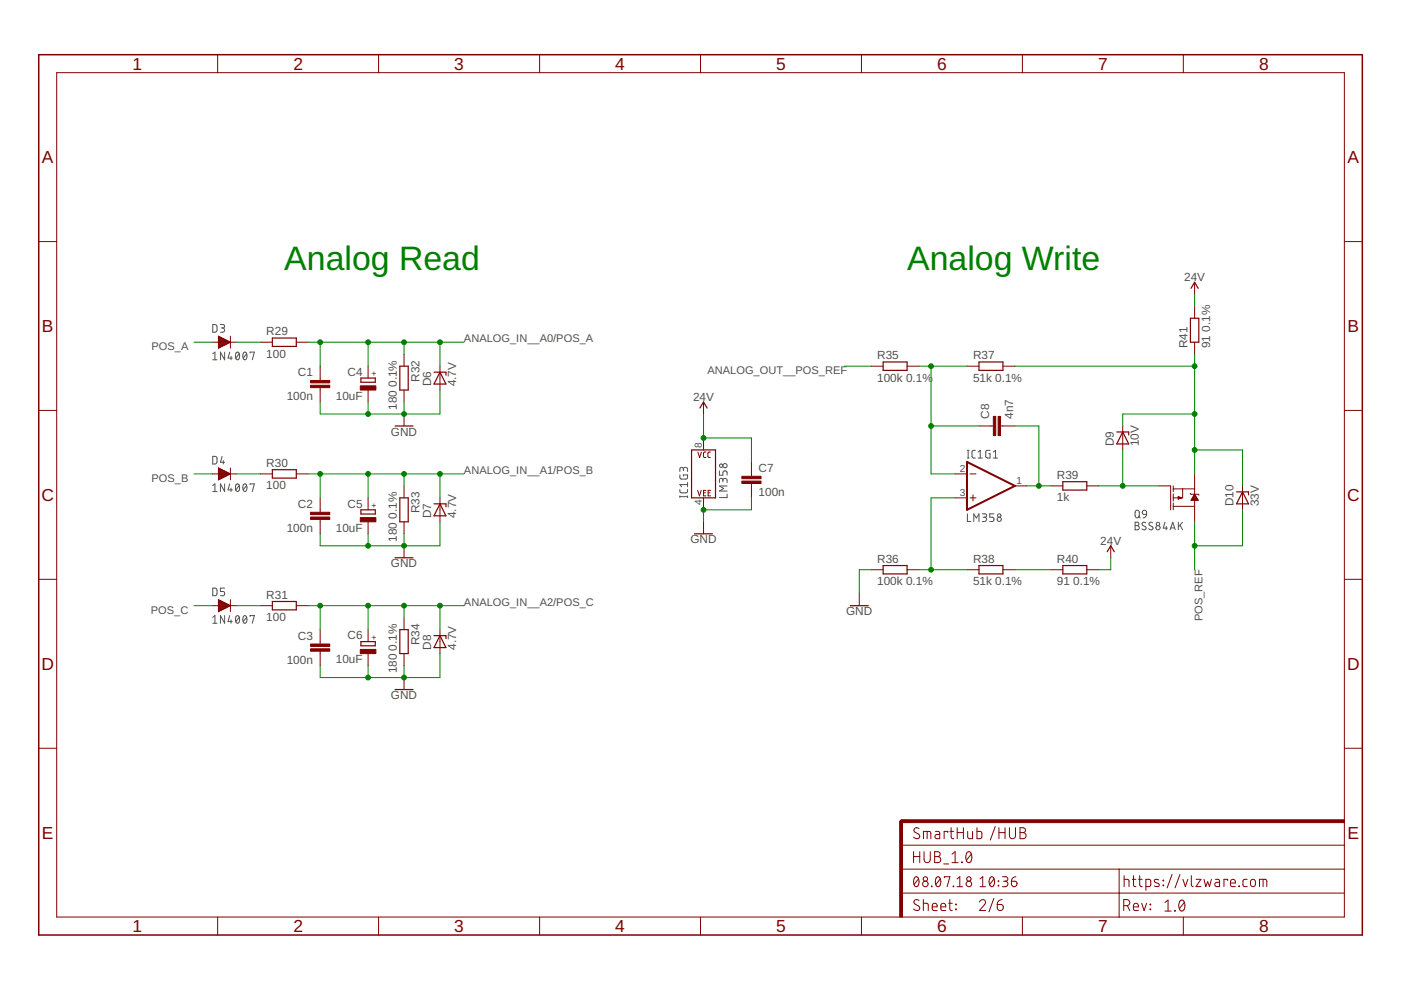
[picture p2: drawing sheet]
<svg xmlns="http://www.w3.org/2000/svg" width="297mm" height="210mm" viewBox="0 0 297 210" stroke-linecap="round" stroke-linejoin="round" font-family="sans-serif">
<g fill="none" stroke="#505050" stroke-width=".21">
<path d="M45.1 68.8l.6 .1 .3 .2v.9l-.3 .4h-.6zM45.1 75l.5-.3v1.6M45.1 76.3h.9M46.7 68.8h.6a.36 .36 0 0 1 .3 .4 .36 .36 0 0 1-.3 .3h-.4M47.2 69.5a.46 .46 0 0 1 .4 .5 .46 .46 0 0 1-.4 .4h-.5M47.6 74.7v1.6l-.9-1.6v1.6M48.7 74.7l-.4 1.2h1M49 75.6v.7M50.1 74.8l.3-.1a.97 .97 0 0 1 0 1.6 1.02 1.02 0 0 1-.3-1.5zM50.7 75l-.7 .9M51.7 74.8l.2-.1a.97 .97 0 0 1 0 1.6 1.02 1.02 0 0 1-.2-1.5zM52.3 75l-.7 .9"/>
<path d="M53 74.8v-.1h.9l-.4 1.6M45.1 96.8h.6l.3 .2v.9l-.3 .4-.6 .1zM47.1 96.8l-.4 1.2h.9M47.3 97.7v.7M144.9 99.5a.44 .44 0 0 1 .4-.4 .44 .44 0 0 1 .5 .4v.5M144.9 99.8v-.4a.37 .37 0 0 0-.4-.3 .37 .37 0 0 0-.4 .3v.6M152.5 99.8v1h.8v-.6a.45 .45 0 0 1 .4-.4 .45 .45 0 0 1 .5 .4v.6M205.1 97.1h.4M205.1 95.5h.4M205.3 95.5v1.6M206.8 95.5h-.5l-.2 .3v1.1l.2 .2h.5M207.4 97.1h.9"/>
<path d="M207.4 95.8l.4-.3v1.6M209.9 95.5h-.7l-.2 .2 .1 1.3 .8 .1v-.9h-.3M210.6 97.1h.9M210.6 95.8l.5-.3v1.6M45.1 103l.5-.4v1.6M45.1 104.2h.9M47.6 102.6v1.6l-.9-1.6v1.6M48.7 102.6l-.4 1.3h1M49 103.5v.7M50.1 102.7l.3-.1a.97 .97 0 0 1 0 1.6 1.03 1.03 0 0 1-.3-1.5zM50.7 103l-.7 .9M51.7 102.7l.2-.1a.97 .97 0 0 1 0 1.6 1.03 1.03 0 0 1-.2-1.5z"/>
<path d="M52.3 103l-.7 .9M53 102.8v-.2h.9l-.4 1.6M144.1 103.8l.2 .6 .2 .1h1.1l.2-.2v-.5M144.1 100.7v.5l.3 .4h1l.4-.2v-.7h-.9v.3M144.1 105.3h1.7M144.1 105.1v.4M145.8 102.3v.9M145.8 105.1v.4M145.8 102.7h-1.7l.4 .5M153.3 101.9a.44 .44 0 0 1 .4-.5 .44 .44 0 0 1 .5 .5v.4M153.3 102.1v-.3a.37 .37 0 0 0-.4-.4 .37 .37 0 0 0-.4 .4v.5M154.2 104.8v.7h-1.7"/>
<path d="M154.2 103h-1.7l.9 .6-.9 .5h1.7M205.1 108.9v1.7h.7M206.5 110.6v-1.7l.5 .9 .6-.9v1.7M208.3 108.9h.5a.36 .36 0 0 1 .4 .4 .36 .36 0 0 1-.4 .4h-.4M208.7 109.7a.46 .46 0 0 1 .5 .4 .46 .46 0 0 1-.5 .5h-.4M210.7 108.9h-.9v.8h.6a.46 .46 0 0 1 .3 .4 .46 .46 0 0 1-.3 .5h-.6M240.7 110.7h.4a.36 .36 0 0 1 .4 .4 .36 .36 0 0 1-.4 .3 .44 .44 0 0 1 .5 .5 .44 .44 0 0 1-.5 .4h-.4zM240.7 111.4h.4M240.8 108.3l.3-.1 .3 .1 .2 1a.44 .44 0 0 1-.5 .5 .44 .44 0 0 1-.4-.5zM241.4 109.4l.3 .4M242.3 108.3l.3-.1 .4 .1 .1 .8-.8-.1-.1-.4zM242.9 110.8a.41 .41 0 0 0-.6 0 .41 .41 0 0 0 0 .6l.5 .3a.44 .44 0 0 1 0 .7 .44 .44 0 0 1-.7-.3"/>
<path d="M243.1 109.1l-.3 .6-.4 .1M244.4 110.8a.41 .41 0 0 0-.6 0 .41 .41 0 0 0 0 .6l.5 .3a.41 .41 0 0 1 0 .6 .41 .41 0 0 1-.6-.1l-.2-.1M247 110.7l-.4 1.3h.9M247.3 111.6v.7M248.1 112.3l.5-1.6 .6 1.6M248.2 111.9h.8M249.8 110.7v1.6M250.2 111.4l.5 .9M250.7 110.7l-.9 1M45.1 124.7h.6l.3 .3v.9l-.3 .4h-.6zM45.1 130.9l.5-.4v1.6M45.1 132.1h.9"/>
<path d="M47.6 124.7h-.9v.7h.6a.45 .45 0 0 1 .3 .5 .45 .45 0 0 1-.3 .4h-.6M47.6 130.5v1.6l-.9-1.6v1.6M48.7 130.5l-.4 1.3h1M49 131.4v.7M50.1 130.6l.3-.1a.97 .97 0 0 1 0 1.6 1 1 0 0 1-.3-1.5zM50.7 130.9l-.7 .9M51.7 130.6l.2-.1a.97 .97 0 0 1 0 1.6 1 1 0 0 1-.2-1.5zM52.3 130.9l-.7 .9M53 130.7v-.2h.9l-.4 1.6"/>
<circle cx="152.9" cy="98.7" r=".36"/>
<circle cx="153.7" cy="98.7" r=".46"/>
<circle cx="211.9" cy="110.1" r=".45"/>
<circle cx="211.9" cy="109.3" r=".36"/>
<circle cx="245.5" cy="111.1" r=".36"/>
<circle cx="245.5" cy="111.9" r=".46"/>
</g>
<g fill="none" stroke="#800000" stroke-width=".21">
<path d="M12 15.4h273v179h-273zM46.1 11.6v3.8M80.3 11.6v3.8M114.4 11.6v3.8M148.5 11.6v3.8M182.6 11.6v3.8M216.8 11.6v3.8M250.9 11.6v3.8M8.2 51.2h3.8M253.3 59.9v2.5M285 51.2h3.8M45 72.6h1.3"/>
<path d="M46.3 71.3l2.6 1.3M46.3 71.3v2.5l2.6-1.2M46.3 73.7h.2M46.3 73.6h.5M46.3 73.5h.7M46.3 73.4h.9M46.3 73.2h1.2M46.3 73.1h1.4M46.3 73h1.7M46.3 72.9h1.9M46.3 72.7h2.1M46.3 72.6h2.4"/>
<path d="M46.3 72.5h2.5M46.3 72.4h2.2M46.3 72.3h2M46.3 72.2h1.7M46.3 72h1.5M46.3 71.9h1.3M46.3 71.8h1M46.3 71.7h.8M46.3 71.5h.5M46.3 71.4h.3M46.3 71.3h.1M48.9 71.3v2.5"/>
<path d="M48.9 72.6h1.2M55.2 72.6h2.5M62.8 72.6h2.6M67.9 77.6v3.1M78 77.6v2.6M85.7 75.1v2.5M93.3 77.6v5.1M184.7 77.6h2.5M192.3 77.6h2.6M205 77.6h2.6M212.6 77.6h2.6M253.3 64.9v2.6"/>
<path d="M253.3 72.6v2.5M8.2 87h3.8M46.3 99.2l2.6 1.3-2.6 1.2zM46.3 99.9h1.4M46.3 99.8h1.1M46.3 99.7h.9M46.3 99.5h.6M46.3 99.4h.4M46.3 99.3h.2M48.9 99.2v2.5M67.9 82.2v3M78 82.7v2.5"/>
<path d="M85.7 82.7v2.5M85.7 87.8v2.5M148 95.8l.3 1.2 .4-1.2M149.2 85.2v2.6M149.2 92.9v2.5M149.7 95.8l-.4 .1-.1 .2v.7l.5 .2M150.6 95.8l-.4 .1-.1 .2v.7l.5 .2M159.3 97.9v3.1M207.6 90.3h3M212.1 90.3h3.1M238 90.3v5.1M285 87h3.8"/>
<path d="M45 100.5h5.1M46.3 101.7h.1M46.3 101.6h.4M46.3 101.5h.6M46.3 101.3h.8M46.3 101.2h1.1M46.3 101.1h1.3M46.3 101h1.6M46.3 100.9h1.8M46.3 100.7h2M46.3 100.6h2.3M46.3 100.4h2.3"/>
<path d="M46.3 100.2h2.1M46.3 100.1h1.9M46.3 100h1.6M55.2 100.5h2.5M62.8 100.5h2.6M67.9 105.6v3M67.9 110.1v3.1M78 105.6v2.5M78 110.6v2.6M85.7 103v2.6M85.7 110.6v2.6M85.7 115.7v2.6"/>
<path d="M93.3 105.6v5M147.9 104l.4 1.1 .4-1.1M149.2 105.6v2.5M149.2 110.6v2.6M149.2 104.5h.3M149.7 104h-.5v1.1h.5M150.1 104.5h.4M150.7 104h-.6v1.1h.6M159.3 102.5v3.1M202.5 105.6h2.5M202.5 100.5h2.5M205.7 105.6h1.2"/>
<path d="M205.7 100.5h1.2M206.3 104.9v1.3M215.2 103h2.5M222.8 103h2.5M230.4 103h2.6M235.5 115.7v2.6M245.7 103h2.5v5.1M248.8 103v1.3M248.8 104.7v1.6M248.8 106.7v1.4M248.8 103.7h4.5M248.8 107.4h4.5"/>
<path d="M249.8 105.8h.1M249.8 105.7h.4M249.8 105.4h.4M249.8 105.3h.1M249.8 105.3l.8 .3-.8 .2M249.8 105.3v.5M250.7 103.7v1.9h-1.9M252.3 104.6l.2 .2h1.5l.2 .2M252.6 105.9h1.4M252.7 105.8h1.2M252.8 105.7h1M252.8 105.6h.9"/>
<path d="M252.9 105.4h.8M253 105.3h.6M253 105.2h.5M253.1 105.1h.3M253.2 105h.2M253.3 104.8h.1M253.3 100.5v4.3M253.3 106.2v4.4M253.3 104.8l.7 1.3h-1.5zM263.4 103v5.1M8.2 122.8h3.8M45 128.4h1.3"/>
<path d="M46.3 127.1v2.6M46.3 127.1l2.6 1.3M46.3 129.7h.1M46.3 129.6h.2M46.3 129.4h.5M46.3 129.3h.7M46.3 129.2h1M46.3 129.1h1.2M46.3 129h1.5M46.3 128.8h1.7M46.3 128.7h1.9M46.3 128.6h2.2"/>
<path d="M46.3 128.5h2.4M46.3 128.4h2.4M46.3 128.2h2.2M46.3 128.1h1.9M46.3 128h1.7M46.3 127.9h1.5M46.3 127.8h1.2M46.3 127.6h1M46.3 127.5h.7M46.3 127.4h.5M46.3 127.3h.2M46.3 127.1v.1"/>
<path d="M48.9 127.1v2.6M48.9 128.4h1.2M48.9 128.4l-2.6 1.3M55.2 128.4h2.5M62.8 128.4h2.6M67.9 133.5v3M67.9 138.1v3M78 133.5v2.5M78 138.6v2.5M85.7 131v2.5M85.7 138.6v2.5M93.3 133.5v5.1"/>
<path d="M182.2 125.9v2.5M184.7 120.8h2.5M192.3 120.8h2.6M205 120.8h2.6M212.6 120.8h2.6M222.8 120.8h2.5M230.4 120.8h2.6M285 122.8h3.8M8.2 158.6h3.8M85.7 143.7v2.5M285 158.6h3.8M191.1 179.2h93.9"/>
<path d="M194.9 175.7a.58 .58 0 0 0-.9-.1 .58 .58 0 0 0 0 .9l.7 .3a.58 .58 0 0 1 .1 .9 .58 .58 0 0 1-.9 0l-.2-.2M195.8 177.8v-1.5l1.5 .1 .1 1.4M196.6 176.3v1.5M198.3 176.3h.7l.2 .2v1.3h-.5a.44 .44 0 0 1-.5-.4 .44 .44 0 0 1 .5-.5h.5M201 176.5v-.2h-.8v1.5M201.4 176.3h.8M201.7 175.5v1.9l.2 .4h.3M202.9 175.5v2.3M202.9 176.5h1.4M204.3 175.5v2.3M205.2 176.3v1.1l.1 .3 .3 .1h.6v-1.5M207.1 175.5v2.3h.8l.3-.4-.1-.9-.2-.2h-.8"/>
<path d="M211 175.2l-1 2.9M211.8 176.5h1.3M211.8 175.5v2.3M213.1 175.5v2.3M214 175.5v1.7a.65 .65 0 0 0 .7 .6 .65 .65 0 0 0 .6-.6v-1.7M216.3 175.5h.6a.52 .52 0 0 1 .5 .5 .52 .52 0 0 1-.5 .5 .65 .65 0 0 1 .7 .7 .65 .65 0 0 1-.7 .6h-.6zM216.3 176.5h.6M46.1 194.4v3.8M80.3 194.4v3.8M114.4 194.4v3.8M148.5 194.4v3.8M182.6 194.4v3.8"/>
<path d="M191.1 189.4h93.9M191.1 184.3h93.9M193.7 180.6v2.3M193.7 181.6h1.3M194 186l.1-.1a.87 .87 0 0 1 .7 1.3 .59 .59 0 0 1-.5 .8 .59 .59 0 0 1-.6-.8l.1-.8zM194.7 186.4l-.9 1.1M194.9 190.9a.58 .58 0 0 0-.9-.1 .58 .58 0 0 0 0 .9l.7 .4a.58 .58 0 0 1 .1 .9 .58 .58 0 0 1-.9-.1l-.2-.2M195 180.6v2.3M195.8 191.5l.9 .1 .1 1.5M195.8 190.7v2.4M195.9 180.6v1.7a.66 .66 0 0 0 .7 .6 .66 .66 0 0 0 .6-.6v-1.7M197.5 187.9l.1 .1z"/>
<path d="M197.7 192.3h1a.54 .54 0 0 0-.4-.8 .54 .54 0 0 0-.6 .5l.1 1 .9 .1M198.2 180.6h.6a.52 .52 0 0 1 .5 .5 .52 .52 0 0 1-.5 .5 .65 .65 0 0 1 .7 .7 .65 .65 0 0 1-.7 .6h-.6zM198.2 181.6h.6M198.6 186l.1-.1a.87 .87 0 0 1 .8 1.3 .59 .59 0 0 1-.6 .8 .59 .59 0 0 1-.6-.8l.1-.8zM199.3 186.4l-.9 1.1M199.5 192.3h1a.54 .54 0 0 0-.4-.8 .54 .54 0 0 0-.6 .5l.1 1 .9 .1M200.1 183.2h1M200.2 186.1v-.2h1.2l-.6 2.1M201.1 191.5h.8M201.4 190.7v2.1l.5 .3M201.8 182.9h1.3M201.8 181.1l.7-.5v2.3"/>
<path d="M202.1 187.9l.1 .1zM202.6 191.7l.2 .1zM202.6 192.7l.2 .2zM202.9 188h1.2M202.9 186.4l.6-.5v2.1M203.9 182.8l.1 .1zM205 180.8a.54 .54 0 0 1 .6-.2 .54 .54 0 0 1 .4 .6 1.34 1.34 0 0 1-.6 1.7 1.42 1.42 0 0 1-.4-2.1zM205.9 181.1l-1 1.3M207.7 191.2a.64 .64 0 0 1 .9-.5 .64 .64 0 0 1 .2 1.1l-1.1 1.3h1.3M207.8 188h1.2M207.8 186.4l.6-.5v2.1M210 186l.1-.1a.89 .89 0 0 1 .8 1.3l-.1 .3a.51 .51 0 0 1-.5 .5 .51 .51 0 0 1-.5-.5l-.1-.8z"/>
<path d="M210.7 190.5l-1 2.8M210.8 186.4l-1 1.1M211.4 191.8h.8a.65 .65 0 0 1 .5 .7 .65 .65 0 0 1-.6 .6 .65 .65 0 0 1-.7-.7zM211.6 187.7l.2 .1zM211.6 186.8l.2 .1zM212.5 190.7l-.8 .3-.3 .8M212.5 185.9h.7a.48 .48 0 0 1 .5 .5 .48 .48 0 0 1-.5 .4h-.4M213.1 186.8a.58 .58 0 0 1 .6 .6 .58 .58 0 0 1-.6 .6h-.6M214.4 186.8h.8a.59 .59 0 0 1 .4 .7 .59 .59 0 0 1-.6 .5 .59 .59 0 0 1-.6-.6zM215.4 185.9l-.7 .3-.3 .6M216.8 194.4v3.8M237.3 184.3v10.2"/>
<path d="M238.3 192h.6a.65 .65 0 0 0 .6-.6 .65 .65 0 0 0-.6-.7h-.6v2.4M238.3 186.4l1 .1 .1 1.5M238.3 185.7v2.3M239 192l.5 1.1M240.1 186.4h.7M240.3 192.3h1.1a.55 .55 0 0 0-.4-.8 .55 .55 0 0 0-.7 .5l.1 1 1 .1M240.3 185.7v2l.5 .3M241.4 186.4h.8M241.6 185.7v1.9l.2 .3 .4 .1M242.1 191.5l.5 1.6 .5-1.6M243 188h.7l.2-.3 .1-.9-.3-.3-.7-.1v2.4M243.8 192.7l.2 .2z"/>
<path d="M243.8 191.7l.2 .1zM245.7 186.6l-.8-.1-.2 .2 .1 .3 .9 .4v.5l-.3 .1-.6-.1M246.6 187.7l.1 .1zM246.6 186.6l.1 .2zM247 191.3l.6-.5v2.4M247 193.2h1.3M248.5 185.4l-1 2.9M249 193l.2 .2zM250.2 185.4l-1.1 2.9M250.2 191a.62 .62 0 0 1 .8 0 .62 .62 0 0 1 .2 .7 .99 .99 0 0 1-.8 1.4 1.62 1.62 0 0 1-.2-2.1zM250.8 186.4l.5 1.6 .5-1.6M250.9 194.4v3.8"/>
<path d="M251.1 191.3l-1 1.3M252.6 185.7v1.9l.1 .3 .3 .1M253.6 186.4h1l-1 1.6h1M255.3 186.4l.4 1.6 .4-1.1 .3 1.1 .4-1.6M257.7 186.4l.6 .1 .3 .2v1.3h-.6a.46 .46 0 0 1-.5-.5 .46 .46 0 0 1 .5-.4h.6M260.3 186.7v-.3h-.8v1.6M260.9 187.2h1a.55 .55 0 0 0-.3-.7 .55 .55 0 0 0-.7 .4l.1 1 .9 .1M262.7 187.9l.1 .1zM264.4 186.4l-.6 .1-.3 .3 .2 1.1 .7 .1M265.3 186.6l.4-.2a.92 .92 0 0 1 .2 1.5l-.3 .1-.4-.4zM267 188v-1.6l1.5 .1 .1 1.5M267.8 186.4v1.6"/>
<circle cx="196.2" cy="186.4" r=".47"/>
<circle cx="196.2" cy="187.4" r=".59"/>
<circle cx="205.4" cy="186.4" r=".47"/>
<circle cx="205.4" cy="187.4" r=".59"/>
</g>
<g fill="none" stroke="#800000" stroke-width=".25">
<path d="M57.7 71.7h5.1v1.7h-5.1zM84.8 77.6h1.8v5.1h-1.8zM92 78.9h2.6v.6M93.3 78.9l1.3 2.5h-2.6zM187.2 76.8h5.1v1.7h-5.1zM207.6 76.8h5v1.7h-5zM252.4 67.5h1.8v5.1h-1.8zM252.5 61.1l.8-1.2 .7 1.2M57.7 99.6h5.1v1.8h-5.1zM76.5 80.2h3.1v.8h-3.1zM83.8 90.3h3.8M146.6 95.4h5.1v10.2h-5.1z"/>
<path d="M148.4 86.5l.8-1.3 .7 1.3M236.8 91.6h2.5v.6M238 91.6l1.3 2.5h-2.5zM76.5 108.1h3.1v.9h-3.1zM83.8 118.3h3.8M84.8 105.6h1.8v5h-1.8zM92 106.8h2.6v.7M93.3 106.8l1.3 2.6h-2.6zM147.3 113.2h3.8M187.2 119.9h5.1v1.8h-5.1zM207.6 119.9h5v1.8h-5zM225.3 102.1h5.1v1.8h-5.1z"/>
<path d="M225.3 119.9h5.1v1.8h-5.1zM234.7 117l.8-1.3 .8 1.3M262.2 104.3h2.5v.6M263.4 104.3l1.3 2.5h-2.5zM57.7 127.5h5.1v1.8h-5.1zM76.5 136h3.1v.9h-3.1zM84.8 133.5h1.8v5.1h-1.8zM92 134.8h2.6v.6M93.3 134.8l1.3 2.5h-2.6zM180.3 128.4h3.8M83.8 146.2h3.8"/>
</g>
<g fill="#800000" stroke="#800000" stroke-width=".21">
<path d="M76.4 81.8h3.3v.9h-3.3z"/>
<path d="M157.3 102h4.1v.5h-4.1z"/>
<path d="M157.3 101h4.1v.5h-4.1z"/>
<path d="M211.6 88.3h.5v4.1h-.5z"/>
<path d="M210.6 88.3h.5v4.1h-.5z"/>
<path d="M76.4 109.7h3.3v.9h-3.3z"/>
<path d="M76.4 137.7h3.3v.9h-3.3z"/>
<path d="M190.8 174.1h.5v20.3h-.5z"/>
<path d="M191.1 173.8h93.9v.6h-93.9z"/>
<path d="M65.8 81.7h4.1v.5h-4.1z"/>
<path d="M65.8 80.7h4.1v.5h-4.1z"/>
<path d="M65.8 109.6h4.1v.5h-4.1z"/>
<path d="M65.8 108.6h4.1v.5h-4.1z"/>
<path d="M65.8 137.6h4.1v.5h-4.1z"/>
<path d="M65.8 136.5h4.1v.6h-4.1z"/>
</g>
<path d="M205 97.9l10.2 5.1-10.2 5.1z" fill="none" stroke="#800000" stroke-width=".42"/>
<path d="M192.3 174.1h-1.2v1.3" fill="none" stroke="#800000" stroke-width=".61"/>
<path d="M8.2 11.6h280.6v186.6h-280.6z" fill="none" stroke="#800000" stroke-width=".32"/>
<g fill="none" stroke="#008000" stroke-width=".21">
<path d="M41.1 72.6h3.9M50.1 72.6h5.1M65.4 72.6h33M67.9 72.6v5M78 72.6v5M85.7 72.6v2.5M93.3 72.6v5M179 77.6h5.7M194.9 77.6h10.1M197.4 77.6v22.9h5.1M215.2 77.6h38.1M253.3 62.4v2.5"/>
<path d="M253.3 75.1v25.4M78 85.2v2.6M85.7 85.2v2.6M93.3 82.7v5.1h-25.4v-2.6M149.2 87.8v5.1h10.1v5M197.4 90.3h10.2M215.2 90.3h5.1v12.7M238 95.4v7.6M253.3 95.4h10.1v7.6M253.3 87.8h-15.3v2.5M41.1 100.5h3.9M50.1 100.5h5.1"/>
<path d="M65.4 100.5h33M67.9 100.5v5.1M78 100.5v5.1M78 113.2v2.5M85.7 100.5v2.5M85.7 113.2v2.5M93.3 100.5v5.1M93.3 110.6v5.1h-25.4v-2.5M159.3 105.6v2.5h-10.1v2.5M202.5 105.6h-5.1v15.2M217.7 103h5.1M233 103h12.7"/>
<path d="M235.5 118.3v2.5h-2.5M253.3 110.6v10.2M263.4 108.1v7.6h-10.1M41.1 128.4h3.9M50.1 128.4h5.1M65.4 128.4h33M67.9 128.4v5.1M78 128.4v5.1M85.7 128.4v2.6M93.3 128.4v5.1M93.3 138.6v5.1h-25.4v-2.6M184.7 120.8h-2.5v5.1"/>
<path d="M194.9 120.8h10.1M215.2 120.8h7.6M78 141.1v2.6M85.7 141.1v2.6"/>
</g>
<g fill="#008000" stroke="#008000" stroke-width=".21">
<circle cx="85.7" cy="72.6" r=".51"/>
<circle cx="78" cy="72.6" r=".51"/>
<circle cx="93.3" cy="72.6" r=".51"/>
<circle cx="67.9" cy="72.6" r=".51"/>
<circle cx="253.3" cy="115.7" r=".51"/>
<circle cx="149.2" cy="108.1" r=".51"/>
<circle cx="85.7" cy="87.8" r=".51"/>
<circle cx="78" cy="87.8" r=".51"/>
<circle cx="85.7" cy="115.7" r=".51"/>
<circle cx="78" cy="115.7" r=".51"/>
<circle cx="85.7" cy="143.7" r=".51"/>
<circle cx="78" cy="143.7" r=".51"/>
<circle cx="197.4" cy="77.6" r=".51"/>
<circle cx="197.4" cy="90.3" r=".51"/>
<circle cx="253.3" cy="77.6" r=".51"/>
<circle cx="253.3" cy="87.8" r=".51"/>
<circle cx="253.3" cy="95.4" r=".51"/>
<circle cx="238" cy="103" r=".51"/>
<circle cx="220.3" cy="103" r=".51"/>
<circle cx="197.4" cy="120.8" r=".51"/>
<circle cx="85.7" cy="100.5" r=".51"/>
<circle cx="78" cy="100.5" r=".51"/>
<circle cx="93.3" cy="100.5" r=".51"/>
<circle cx="67.9" cy="100.5" r=".51"/>
<circle cx="85.7" cy="128.4" r=".51"/>
<circle cx="78" cy="128.4" r=".51"/>
<circle cx="93.3" cy="128.4" r=".51"/>
<circle cx="67.9" cy="128.4" r=".51"/>
<circle cx="149.2" cy="92.9" r=".51"/>
</g>
<g font-size="7.2" fill="#008000">
<text x="60.3" y="57.3">Analog Read</text>
<text x="192.3" y="57.3">Analog Write</text>
</g>
<g font-size="3.7" fill="#800000">
<text x="28.1" y="14.8">1</text>
<text x="62.2" y="14.8">2</text>
<text x="96.3" y="14.8">3</text>
<text x="130.4" y="14.8">4</text>
<text x="164.6" y="14.8">5</text>
<text x="198.7" y="14.8">6</text>
<text x="232.8" y="14.8">7</text>
<text x="266.9" y="14.8">8</text>
<text x="8.9" y="34.6">A</text>
<text x="285.7" y="34.6">A</text>
<text x="8.9" y="70.4">B</text>
<text x="285.7" y="70.4">B</text>
<text x="8.8" y="106.2">C</text>
<text x="285.6" y="106.2">C</text>
<text x="8.8" y="142">D</text>
<text x="285.6" y="142">D</text>
<text x="8.9" y="177.8">E</text>
<text x="285.7" y="177.8">E</text>
<text x="28.1" y="197.6">1</text>
<text x="62.2" y="197.6">2</text>
<text x="96.3" y="197.6">3</text>
<text x="130.4" y="197.6">4</text>
<text x="164.6" y="197.6">5</text>
<text x="198.7" y="197.6">6</text>
<text x="232.8" y="197.6">7</text>
<text x="266.9" y="197.6">8</text>
</g>
<g font-size="2.5" fill="#505050">
<text x="251.1" y="59.6">24V</text>
<text x="56.5" y="71.1">R29</text>
<text x="256.6" y="70.3" transform="rotate(-90 256.6 70.3)">0.1%</text>
<text x="56.5" y="75.9">100</text>
<text x="186" y="76.1">R35</text>
<text x="206.3" y="76.1">R37</text>
<text x="251.8" y="73.8" transform="rotate(-90 251.8 73.8)">R41</text>
<text x="256.6" y="73.8" transform="rotate(-90 256.6 73.8)">91</text>
<text x="63.2" y="79.8">C1</text>
<text x="73.7" y="79.7">C4</text>
<text x="84.1" y="82.1" transform="rotate(-90 84.1 82.1)">0.1%</text>
<text x="88.9" y="80.9" transform="rotate(-90 88.9 80.9)">R32</text>
<text x="91.4" y="81.9" transform="rotate(-90 91.4 81.9)">D6</text>
<text x="96.7" y="81.9" transform="rotate(-90 96.7 81.9)">4.7V</text>
<text x="186" y="80.9">100k 0.1%</text>
<text x="206.3" y="80.9">51k 0.1%</text>
<text x="60.8" y="84.9">100n</text>
<text x="71.2" y="84.8">10uF</text>
<text x="84.1" y="86.9" transform="rotate(-90 84.1 86.9)">180</text>
<text x="146.9" y="85">24V</text>
<text x="209.7" y="88.8" transform="rotate(-90 209.7 88.8)">C8</text>
<text x="214.8" y="88.8" transform="rotate(-90 214.8 88.8)">4n7</text>
<text x="82.9" y="92.4">GND</text>
<text x="236.1" y="94.6" transform="rotate(-90 236.1 94.6)">D9</text>
<text x="241.5" y="94.6" transform="rotate(-90 241.5 94.6)">10V</text>
<text x="56.5" y="99">R30</text>
<text x="160.8" y="100.1">C7</text>
<text x="224.1" y="101.5">R39</text>
<text x="56.5" y="103.8">100</text>
<text x="63.2" y="107.7">C2</text>
<text x="73.7" y="107.6">C5</text>
<text x="160.8" y="105.2">100n</text>
<text x="224.1" y="106.3">1k</text>
<text x="261.5" y="107.3" transform="rotate(-90 261.5 107.3)">D10</text>
<text x="266.9" y="107.3" transform="rotate(-90 266.9 107.3)">33V</text>
<text x="60.8" y="112.8">100n</text>
<text x="71.2" y="112.7">10uF</text>
<text x="84.1" y="110" transform="rotate(-90 84.1 110)">0.1%</text>
<text x="88.9" y="108.9" transform="rotate(-90 88.9 108.9)">R33</text>
<text x="91.4" y="109.9" transform="rotate(-90 91.4 109.9)">D7</text>
<text x="96.7" y="109.9" transform="rotate(-90 96.7 109.9)">4.7V</text>
<text x="84.1" y="114.9" transform="rotate(-90 84.1 114.9)">180</text>
<text x="146.4" y="115.2">GND</text>
<text x="186" y="119.3">R36</text>
<text x="206.3" y="119.3">R38</text>
<text x="224.1" y="119.3">R40</text>
<text x="233.3" y="115.5">24V</text>
<text x="82.9" y="120.3">GND</text>
<text x="186" y="124.1">100k 0.1%</text>
<text x="206.3" y="124.1">51k 0.1%</text>
<text x="224.1" y="124.1">91</text>
<text x="227.5" y="124.1">0.1%</text>
<text x="56.5" y="131.7">100</text>
<text x="56.5" y="126.9">R31</text>
<text x="179.4" y="130.4">GND</text>
<text x="63.2" y="135.7">C3</text>
<text x="73.7" y="135.6">C6</text>
<text x="84.1" y="137.9" transform="rotate(-90 84.1 137.9)">0.1%</text>
<text x="88.9" y="136.8" transform="rotate(-90 88.9 136.8)">R34</text>
<text x="91.4" y="137.8" transform="rotate(-90 91.4 137.8)">D8</text>
<text x="96.7" y="137.8" transform="rotate(-90 96.7 137.8)">4.7V</text>
<text x="60.8" y="140.7">100n</text>
<text x="71.2" y="140.6">10uF</text>
<text x="84.1" y="142.8" transform="rotate(-90 84.1 142.8)">180</text>
<text x="82.9" y="148.2">GND</text>
</g>
<g font-size="2.3" fill="#505050">
<text x="32.1" y="74.2">POS_A</text>
<text x="98.4" y="72.6">ANALOG_IN__A0/POS_A</text>
<text x="150" y="79.3">ANALOG_OUT__POS_REF</text>
<text x="98.4" y="100.5">ANALOG_IN__A1/POS_B</text>
<text x="32.1" y="102.2">POS_B</text>
<text x="32" y="130.1">POS_C</text>
<text x="98.4" y="128.4">ANALOG_IN__A2/POS_C</text>
<text x="255" y="131.8" transform="rotate(-90 255 131.8)">POS_REF</text>
</g>
<g font-size="2.1" fill="#505050">
<text x="148.8" y="95" transform="rotate(-90 148.8 95)">8</text>
<text x="203.5" y="100.1">2</text>
<text x="148.8" y="107.1" transform="rotate(-90 148.8 107.1)">4</text>
<text x="203.5" y="105.2">3</text>
<text x="215.5" y="102.7">1</text>
</g>
<g font-size="1.8" fill="#800000">
<text x="79.9" y="79.8" transform="rotate(-90 79.9 79.8)">+</text>
<text x="79.9" y="107.7" transform="rotate(-90 79.9 107.7)">+</text>
<text x="79.9" y="135.6" transform="rotate(-90 79.9 135.6)">+</text>
</g>
</svg>
